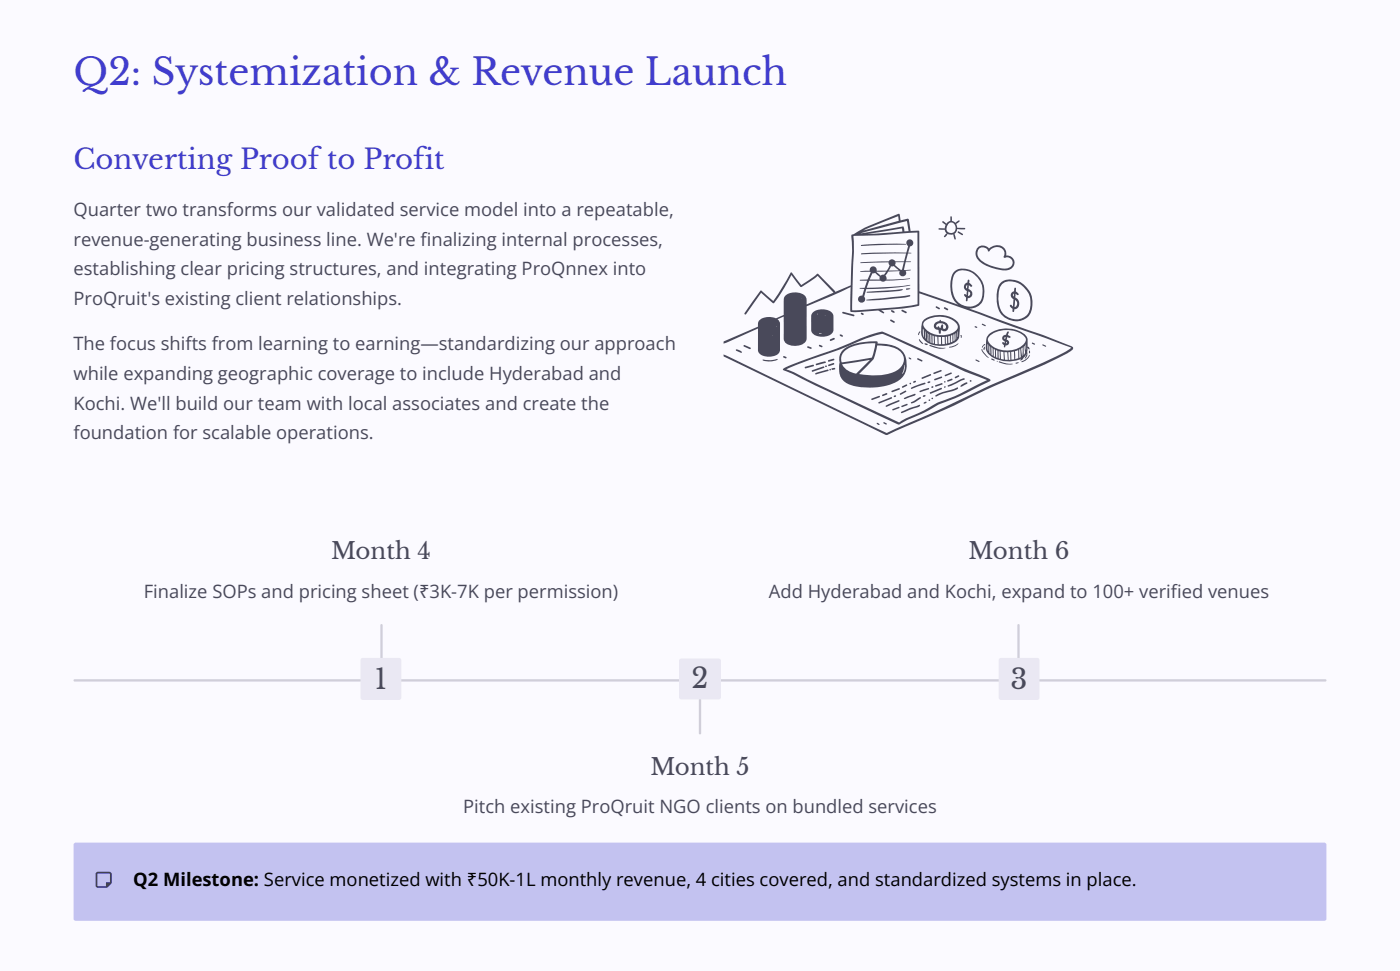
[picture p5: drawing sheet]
<svg xmlns="http://www.w3.org/2000/svg" width="317mm" height="220mm" viewBox="0 0 317 220" stroke-linecap="round" stroke-linejoin="round" font-family="sans-serif">
<path d="M0 0h317.5v220.1h-317.5z" fill="#f5f5f6"/>
<path d="M0 0h317.5v220.1h-317.5z" fill="#f4f0ff"/>
<path d="M0 0h317.5v220.1h-317.5z" fill="#fbfaff"/>
<g fill="#49495a">
<path d="M217.2 52.5l1.1 .5 .1 .2-.3 .1-.8-.5z"/>
<path d="M195.3 55.6a58.6 58.6 0 0 1 10.2-.2l-10.2 .4z"/>
<path d="M205.5 65.4h.9l-.2 .2a.42 .42 0 0 1-.4 .1 .42 .42 0 0 1-.3-.3z"/>
<path d="M196.6 66.2l7.9-.6 .2 .1a14.9 14.9 0 0 1-5.2 .6l-2.8 .1z"/>
<path d="M196.5 68l9.7-1.1 .2 .1a3.5 3.5 0 0 1-2.5 .6l-5 .4-2.4 .1z"/>
<path d="M212.3 69.5l.8 .3v.2l-.1 .1-.7-.3z"/>
<path d="M214.1 69.7l.8 .3 .1 .3h-.2l-.6-.3z"/>
<path d="M204.5 70.3l1 .3 .1 .3-.2 .1-.9-.4z"/>
<path d="M202.1 70.4a.55 .55 0 0 1 .7 .5l-.5-.1z"/>
<path d="M191 70.8l2.6 .5 .2 .3-.3 .1-2.4-.6z"/>
<path d="M195.3 70.9l.5 .2v.3l-.5-.2z"/>
<path d="M201.9 72.5l.9 .3 .1 .3-.3 .1-.6-.4z"/>
<path d="M222.7 73.4l.8 .3v.2l-.8-.3z"/>
<path d="M221.1 74l.4 .1 .1 .2-.5-.1z"/>
<path d="M208.6 75.1l.1 .2-.4 .7v-.5z"/>
<path d="M190.4 75.9a.45 .45 0 0 1 .7 .4l-.5-.1z"/>
<path d="M217.8 76l.1-.1a.35 .35 0 0 1 .2 .4 .35 .35 0 0 1-.2 .3z"/>
<path d="M188.2 77l.9-.4 .2 .2-.9 .5-.2-.1z"/>
<path d="M208.4 76.9l1 1a.91 .91 0 0 1-1-1z"/>
<path d="M234.1 77.7l.5 .2 .1 .2-.6-.2z"/>
<path d="M215.2 78.6l1.4-.3 .7-.5a1.91 1.91 0 0 1-2.1 .9z"/>
<path d="M209.7 77.8l.7 .3a.43 .43 0 0 1-.7-.1z"/>
<path d="M223 78.2l.3-.2 .1 .1-.7 .7z"/>
<path d="M236.4 78.1l.8 .3v.1l-.7-.2z"/>
<path d="M185.8 78.2l.6 .2 .1 .2-.2 .1-.5-.2z"/>
<path d="M168.7 78.3l1.5 .5v.2l-.2 .1-1.3-.5z"/>
<path d="M210.8 78.3h.5a7.1 7.1 0 0 0 3.1 .6 4.6 4.6 0 0 1-3.6-.6z"/>
<path d="M183.1 78.6l.9 .1 .1 .3-.2 .1-.7-.2z"/>
<path d="M222.6 79.2h.2l.3 .6 1.1 1.3a3.1 3.1 0 0 1-1.6-1.9z"/>
<path d="M166.9 79.3l.2-.1 .8 .3 .3 .4-.2 .1-1-.5z"/>
<path d="M233.4 79.5l.2 .1v.4l-.2 .1z"/>
<path d="M231.6 82a3.4 3.4 0 0 0 1.9-1.5 1.93 1.93 0 0 1-1.9 1.5z"/>
<path d="M177.7 80.8l.6 .1 .1 .2-.2 .2-.5-.2z"/>
<path d="M206.1 81.1v-.1a.4 .4 0 0 1 .5 .5l-.4-.2z"/>
<path d="M208.1 81.2l1 .4 .1 .3h-.2l-.9-.4z"/>
<path d="M224.8 81.3l.7 .2v.2l-.6-.2z"/>
<path d="M187.8 81.7l1.2-.4 .2 .2-.1 .2-1.1 .3-.2-.1z"/>
<path d="M173 81.5a6.1 6.1 0 0 0 3.3-.1l.1 .1a3.9 3.9 0 0 1-3.4 .1z"/>
<path d="M221.3 81.5l.8 .3v.2l-.8-.3z"/>
<path d="M226.1 81.8l.1 .2h-.1z"/>
<path d="M226.6 81.9h.1a6.3 6.3 0 0 0 2.9 .6h.1a3.4 3.4 0 0 1-2.4-.1l-.7-.2z"/>
<path d="M185 82.5h.1a3.2 3.2 0 0 1 2.2-.4l-.1 .2-2 .5z"/>
<path d="M230.3 82.3l.7-.1-.5 .2z"/>
<path d="M187.9 82.7l1.1-.4 .2 .2-.1 .1-1.1 .4-.2-.1z"/>
<path d="M182.6 83.2l1.8-.5 .2 .1-.1 .3-1.8 .4-.2-.1z"/>
<path d="M184.1 84l2.6-.9 .2 .1-.1 .2-2.5 .9-.2-.1z"/>
<path d="M188.6 83.5l.7-.1 .1 .2-.7 .3z"/>
<path d="M184.9 84.6l2.8-.8 .2 .1-.1 .2-2.7 .8h-.1z"/>
<path d="M211.7 84.5l1.6-.6 .2 .1-.1 .2-1.5 .6-.2-.1z"/>
<path d="M214.3 85l1.3-.5 .2 .1v.2l-1.3 .5-.2-.1z"/>
<path d="M209 85.6l1.9-.8 .3 .1-.1 .2-1.9 .8-.2-.1z"/>
<path d="M216.6 85.5l.8-.4 .1 .2-.8 .5z"/>
<path d="M211.9 85.9l1.5-.5 .3 .1-.1 .2-1.5 .5-.2-.1z"/>
<path d="M214.9 87.4l3-1.4 .6-.2 .3 .1-1.3 .7a4.3 4.3 0 0 1-2.6 1z"/>
<path d="M214.8 86.2l1-.4 .2 .3-.9 .4h-.3z"/>
<path d="M207.1 86.5l.4-.2 .2 .2a.4 .4 0 0 1-.6 .1z"/>
<path d="M210.4 86.6l.5-.1a.28 .28 0 0 1-.2 .3 .28 .28 0 0 1-.3-.2z"/>
<path d="M217.8 87.5l1-.7 .4-.1 .2 .1-.1 .2-1.2 .6-.2 .1z"/>
<path d="M206.6 87.9l2.5-1 .6-.1 .2 .1-.1 .2-3 1.1-.2-.1z"/>
<path d="M212.1 87.4l1.5-.6 .2 .3-1.6 .6z"/>
<path d="M204.6 87.6l.9-.4 .2 .1-.1 .2-.8 .4h-.2z"/>
<path d="M212.1 89.7a11.8 11.8 0 0 1 4.3-1.5l.7-.4 .2 .2a2.74 2.74 0 0 1-2 .9l-1.5 .3-1.4 .7-.3-.1z"/>
<path d="M210.9 89l2.5-1.1 .2 .2-.1 .2-2.4 1-.2-.1z"/>
<path d="M208.6 88.6l1.9-.6 .2 .1-.1 .2-1.9 .6-.2-.1z"/>
<path d="M202.2 88.6l1.6-.6 .3 .1-.1 .2-1.6 .6-.2-.1z"/>
<path d="M204.1 89.2l1.2-.6 .2 .1-.1 .2-1.1 .6-.2-.1z"/>
<path d="M200.1 89.5l1-.4 .1 .2-1 .5z"/>
<path d="M205 90.2l2.5-.9 .1 .1-.3 .3-2 .8-.3-.1z"/>
<path d="M209.3 89.7l.6-.1a.27 .27 0 0 1-.2 .4 .27 .27 0 0 1-.4-.3z"/>
<path d="M197.6 90.4l1.7-.7 .3 .2-.2 .2-1.6 .6-.2-.1z"/>
<path d="M199.2 91.2l2.9-1.2 .2 .2-.1 .2-2.8 1.1-.2-.1z"/>
<path d="M206.6 91.2l2-1.2 .2 .1v.2l-.5 .4a2.3 2.3 0 0 1-1.7 .7z"/>
<path d="M200.9 92l2.9-1.3 .2 .1-.1 .2-2.8 1.2h-.2z"/>
<path d="M209.5 91.3l.6-.2a.37 .37 0 0 1-.2 .3 .37 .37 0 0 1-.4 0z"/>
<path d="M204.5 92l1.1-.4 .2 .1-.1 .2-1.1 .4-.2-.1z"/>
<path d="M204.4 93.4l2-.9 2.2-.7a.44 .44 0 0 1-.5 .5l-3.5 1.4-.2-.1z"/>
<path d="M202.4 92.8l1.4-.6 .2 .1-.1 .2-1.3 .5h-.2z"/>
<path d="M200.4 95.7l.6 .3 .1 .2-.1 .1-.6-.3z"/>
<path d="M198.8 95.9h.1a.44 .44 0 0 1 .5 .4l-.5-.1z"/>
<path d="M172.4 65.9h.3l2.7 2.3 4-6.5 2.3 2.9 3.8-2.5 4 4.1 3.4-1.5 .1-2a63.1 63.1 0 0 0 .1-9.3 46.5 46.5 0 0 1 10.9-4.9l.2 1.4 1.6-.3 .3 .1 .4 2.7 1.7-.1 .3 .2v13.5l8.8 3.1a6.1 6.1 0 0 1-1.2-7.1 3.4 3.4 0 0 1 4.9-.3 5.3 5.3 0 0 1 1.5 7.1 3.5 3.5 0 0 1-2.7 1.2l17.1 6.1 6 2.4 .5 .3a2.36 2.36 0 0 1-1.7 1.5 215.2 215.2 0 0 1-15.9 7.1l-10.6 5.1-14.3 6.1-36.9-17.8v-.5l37.1 17.9 12.8-5.7 10.9-5.3 7.4-3.1a57.7 57.7 0 0 0 10.7-5.3l-21.4-7.8-13-4.5-.1 2.8-3.3 .6-5.2 .4 .6 .5-.3 .2a2.1 2.1 0 0 0-2.3-.5l-4.2 .3a.67 .67 0 0 1-.9-.3l.1-5.4-3.7 1.7-6.2 2.6-.1 7.2a1.78 1.78 0 0 1-1.9 1.7 2.7 2.7 0 0 1-3.2-1.2l-.1-5.3-1.3 .6 .2 .2a1.68 1.68 0 0 1 .3 1.5v4.4a1.87 1.87 0 0 1-2 2.3 2.47 2.47 0 0 1-3-1.4v-4.9l-7.9 3.4v-.5l7.9-3.4a1.75 1.75 0 0 1 1.9-2.1h.9l1.3 .3 1.7-.8v-2.7a1.93 1.93 0 0 1 2.2-2.4 2.41 2.41 0 0 1 3 1.7l.1 1 6-2.7-3.6-3.7-3.7 2.5-.2-.1-2-2.6-2.2 3.8-1.8 2.5h-.3l-2.6-2.3-3.4 4.8-.3 .1v-.3zM195.8 52.2l8-2.1-.1-1zM195.2 52.9l9.6-1.6 .2 .3 .1 .8 .9-.1-.3-2.2zM196.7 53l7.9-.5-.1-.7zM193.5 53.5l.2 3.4-.4 13.4h1.7a98.6 98.6 0 0 0 13.1-1.4v-16.2l-8.6 .6zM216.9 61.7a5 5 0 0 0-.9 4.3 3.6 3.6 0 0 0 2.4 3.2 3.6 3.6 0 0 0 3.9-.8 4.7 4.7 0 0 0-.3-5.1 4.7 4.7 0 0 0-4.7-1.9zM176 74h.2zM175.1 76h.2z"/>
<path d="M213.7 50.2h.2l.7 .5 .9-.6v-1l.2-.1 .2 .2v.9l.8 .4 .7-.5 .2 .1-.7 .7 .2 .8 1.6 .1 .2 .2a.78 .78 0 0 1-1 .1l-.8-.1-.2 .7-.4 .4 .3 1.1-.1 .2-.3-.1-.2-1.1h-1.3a.8 .8 0 0 1-.8 .6l.4-.7h.2l-.5-.9h-1.2l-.2-.2 .2-.2 1.3 .1 .2-.8-.8-.6zM215.2 50.6a1.24 1.24 0 0 0-.5 1.2 1.24 1.24 0 0 0 .7 1 1.18 1.18 0 0 0 1.3-1.1 1.18 1.18 0 0 0-1.2-1.2z"/>
<path d="M195.3 57.5l4.2-.2h6l.4-1.5a.82 .82 0 0 1-.2-1.3 .82 .82 0 0 1 1.3 .2 .82 .82 0 0 1-.6 1.2l-.4 1.4 .7 .1-.8 .1-.5 1.7 1.2 .2h-1.2l-.4 1.7 1.6 .1-1.2 .2a.8 .8 0 0 1-.6 1.3 .8 .8 0 0 1-.8-1.2l-2.6 .1-.6 .9 .2 .3v.6l5.4-.3a20.6 20.6 0 0 1-5.5 .5l-.1 .1a.99 .99 0 0 1-1.2-.1l-2.5 .1-.5 1.5 4.9-.1 4.9-.5a50.9 50.9 0 0 1-10 1l-.4 1.6a.84 .84 0 0 1-.3 1.4 .84 .84 0 0 1-1.2-.7 .84 .84 0 0 1 1.1-.9l.4-1.5-1-.1 1.1-.2 .5-1.5-1.6-.2 1.7-.1 .8-1.6-.2-.2h-2.2l2.1-.2a.85 .85 0 0 1 .8-1 .85 .85 0 0 1 .9 1l2.2-.1a1.37 1.37 0 0 0 .4-1.6v-.2l-6.4 .1 6.4-.3a.95 .95 0 0 1 1.6-.1h1.9l.5-1.7-10.1 .2zM203.1 59.5a.75 .75 0 0 0 .5 1.1l.7 .6 .2-.1 .5-1.7zM202.1 60.4l-.5 .9h2.2l-.6-.5a.91 .91 0 0 0-1.1-.4zM198.8 61.6l.9 .9 .8-.2 .5-.7zM197.9 62l-.6 1.4h2.2v-.6l-.5-.5a.77 .77 0 0 0-1.1-.3z"/>
<path d="M221.7 56.1a1.84 1.84 0 0 1 2.6 .2 2.19 2.19 0 0 1 2.5-.6 2.19 2.19 0 0 1 1.4 2.2 1.69 1.69 0 0 1 1.9 1.5 1.69 1.69 0 0 1-1.6 1.9 9.5 9.5 0 0 1-6.7-2.4 2.13 2.13 0 0 1-.1-2.8zM222 56.4l-.2 .3a1.91 1.91 0 0 0 .9 2.5 9.5 9.5 0 0 0 5.9 1.6 1.27 1.27 0 0 0 .9-1.7 1.27 1.27 0 0 0-1.8-.7l-.1-.1a1.62 1.62 0 0 0-.2-1.9 1.62 1.62 0 0 0-2-.3l-1.2 .9a1.63 1.63 0 0 0-1.5-.9z"/>
<path d="M227 64a4.5 4.5 0 0 1 5.9 1.3 5.2 5.2 0 0 1 .1 6.6 4.4 4.4 0 0 1-4.7 .4 4.4 4.4 0 0 1-2.3-4.1 5.7 5.7 0 0 1 1-4.2zM227.2 64.5a6.2 6.2 0 0 0 .6 6.9 3.5 3.5 0 0 0 5.7-1.2 4.9 4.9 0 0 0-5.5-6.3z"/>
<path d="M219.6 63.4l.2 .2v.5l.7 .7-.3 .2-.5-.3-.1 .8a1.1 1.1 0 0 1 .9 1.1 1.1 1.1 0 0 1-1 1 .4 .4 0 0 1-.3 .7l-.1-.1v-.7a.49 .49 0 0 1-.2-.9l.3 .3v-.9a1.01 1.01 0 0 1-.6-1.1 1.01 1.01 0 0 1 .8-.9zM219.2 64.8l-.1 .4 .2 .2 .1-.8zM219.6 66.1l-.1 1a.5 .5 0 0 0 .5-.5 .5 .5 0 0 0-.4-.5z"/>
<path d="M230.1 65.3h.3v.8l.6 .6-.2 .2-.5-.3v.8a1.63 1.63 0 0 1 .3 2.6l-.5 .1-.2 .6-.3-.1v-.5a.87 .87 0 0 1-.5-1h.2l.4 .4 .1-1.6a.98 .98 0 0 1-.6-1 .98 .98 0 0 1 .8-.9zM229.9 66.6l-.2 .4 .2 .2zM230.2 68l-.1 1.5a.71 .71 0 0 0 .6-.4 .71 .71 0 0 0-.2-.8z"/>
<path d="M184.3 70.9a3.5 3.5 0 0 1 4.5 .1 5.2 5.2 0 0 1 .2 2.8 1.94 1.94 0 0 1-2 2.5 2.55 2.55 0 0 1-3-1.4v-1.2a4.6 4.6 0 0 1 .3-2.8zM185.4 71.1l.1 .1zM185.7 75.5l.6 .1z"/>
<path d="M209.5 72.5a6 6 0 0 1 7.9 .9l.3 1.4a2.77 2.77 0 0 1-1.6 3.1 6 6 0 0 1-6.8-1.1 4.7 4.7 0 0 1 .2-4.3zM209.7 72.9a1.03 1.03 0 0 0 .1 1.6 5.2 5.2 0 0 0 7.3 .1 1.75 1.75 0 0 0-1.3-2.2 5.9 5.9 0 0 0-6.1 .5zM209.3 74.5v1.2l.2 .7v-1.5zM209.8 75.1v1.6h.1zM217.1 75.2v1.2zM210.2 75.5l.1 1.6 .1 .1zM216.8 75.5l-.1 1.5 .2-.3zM210.6 75.7v1.6l.1 .2v-1.7zM216.2 75.8l.1 1.5 .2-.2v-1.3zM211 75.9v1.7l.2 .1v-1.7zM215.7 76.1v1.5l.3-.2v-1.4zM211.5 76.1v1.7l.3 .1v-1.7zM215 76.3l.1 1.5 .3-.1v-1.5zM212 76.2v1.8h.6v-1.6zM214.5 76.4v1.5l.3-.1v-1.4zM212.8 76.4l.1 1.6h.5v-1.6zM213.7 76.4v1.6h.6l-.1-1.6z"/>
<path d="M212.2 73.1l.9-.3v-.3l.3 .2a1.67 1.67 0 0 1 1.6 1.8 1.01 1.01 0 0 1-1.6 .4l-.1 .7h-.3l-.2-.8a.93 .93 0 0 1-1-.6 .93 .93 0 0 1 .4-1.1zM212.4 73.7l-.1 .2 .2 .3 .3-.2 .4 .4 .5-.9a.7 .7 0 0 1 .2 1h.5a.92 .92 0 0 0-.2-1 .92 .92 0 0 0-1.1-.2z"/>
<path d="M224.3 75.8a6.8 6.8 0 0 1 8.4 .3 4.6 4.6 0 0 1 .4 2.5l.2 .1 .2 .5h-.1l-.3-.4-.1 .9a1.5 1.5 0 0 1-.6 1.6l.4-1.1a2.79 2.79 0 0 1-1.4 1.5l.2-.4a6.7 6.7 0 0 1-7.5-1.1 4.6 4.6 0 0 1-.4-3.4zM224.6 76a1.33 1.33 0 0 0 .3 2.3 5.6 5.6 0 0 0 7.6-.8 1.28 1.28 0 0 0-.8-1.8 6.5 6.5 0 0 0-7.1 .3zM224 78l.1 1.6v-1.3zM232.6 78.1l.1 1.2zM232.3 78.4l-.2 .4 .1 1.7 .3-.7zM224.4 78.5v1.4l.2 .3v-1.5zM224.8 78.8l.1 1.6 .2 .2v-1.6zM231.7 78.9l.1 1.8 .1-1.9zM225.4 79.1v1.6l.2 .2v-1.6zM231.2 79.3v1.8l.3-.2-.1-1.7zM225.9 79.4v1.6l.3 .1v-1.6zM230.2 79.6l.1 1.8 .6-.2v-1.8zM226.5 79.6v1.6l.2 .1v-1.6zM229.3 79.8l.1 1.7h.6l-.1-1.8zM226.9 79.7l.1 1.7 .6 .1v-1.7zM228.7 79.9l.1 1.7h.3v-1.7zM227.8 79.8l.1 1.7 .6 .1-.1-1.7z"/>
<path d="M227.6 76.1l.5-.2a.76 .76 0 0 1 .7-.7l-.2 .7 .6 .5-.3 .2-.5-.2-.1 .6a.7 .7 0 0 1 .6 .8 .7 .7 0 0 1-.9 .5l-.1 .4-.1 .1-.2-.6a.39 .39 0 0 1-.3-.3 .39 .39 0 0 1 .1-.4l.4 .3v-.4a.71 .71 0 0 1-.5-.6 .71 .71 0 0 1 .3-.7zM227.8 76.5l.2 .4 .1-.5zM228.2 77.5v.4l.2-.2z"/>
<path d="M177.6 83.6a108.7 108.7 0 0 1 12.8-4.8 45.8 45.8 0 0 1 9.7-3.6l18.7 8.4 5.4 2.2a.36 .36 0 0 1 .4 .2 .36 .36 0 0 1-.2 .5l-1.3 .6a74.8 74.8 0 0 1-10.6 4.8l-3.1 1.8-3.6 1.5-1.9 1.1-.2-.1-18.7-8.8-5.1-2.5-2.1-.9-.2-.2zM178.4 83.7l1.8 .8 4.7 2.4 19 8.9 1.2-.8a56.7 56.7 0 0 0 8.1-3.9 94.3 94.3 0 0 0 10.6-4.9 96.8 96.8 0 0 1-12.4-5.4l-10.7-4.9a1.5 1.5 0 0 0-1.5 0l-2.6 .8-5.9 2.4-8.4 3z"/>
<path d="M191.2 79.3a11.8 11.8 0 0 1 7.7-1.9l.1 .5a8.6 8.6 0 0 1 5.6 1.6 4.8 4.8 0 0 1-2.8 7.7 15.3 15.3 0 0 1-9.6-.2 4.1 4.1 0 0 1-1.9-4.2v-.2a4.5 4.5 0 0 1 .9-3.3zM191.5 79.7a2.21 2.21 0 0 0-.6 2.5l6.8-1.1 .8-3.3a12.5 12.5 0 0 0-6.6 1.5zM198.9 78.3l-.1 .6a5 5 0 0 1-2.1 4l-1.8 1.9a14.2 14.2 0 0 0 8.3-.7 2.73 2.73 0 0 0 1.8-2.8 2.73 2.73 0 0 0-2.3-2.5l-1.5-.3zM191 82.6a4.1 4.1 0 0 0 3.2 2.1l3.1-3.1zM205.1 82.7l-.4 2a2.44 2.44 0 0 0 .5-2z"/>
<path d="M223.2 78.6l.2 .3-.2 .4a.36 .36 0 0 1-.2-.3 .36 .36 0 0 1 .2-.4zM223.2 79v.2z"/>
<circle cx="187.3" cy="83.1" r=".2"/>
<circle cx="188.3" cy="83.8" r=".18"/>
<circle cx="220.1" cy="86.4" r=".2"/>
<circle cx="214.3" cy="86.6" r=".17"/>
<circle cx="206.4" cy="87" r=".18"/>
<circle cx="211.5" cy="87.7" r=".22"/>
<circle cx="214.3" cy="87.7" r=".18"/>
<circle cx="203" cy="89.8" r=".25"/>
<circle cx="211.4" cy="90.3" r=".18"/>
<circle cx="210.8" cy="90.7" r=".18"/>
</g>
<g fill="#d0ced9">
<path d="M16.7 154.1l283.9-.1a.26 .26 0 0 1 .2 .3 .26 .26 0 0 1-.2 .2h-283.7l-.2-.1z"/>
<path d="M86.3 141.6l.3-.1 .2 .2v11.9a.26 .26 0 0 1-.3 .3 .26 .26 0 0 1-.2-.3z"/>
</g>
<path d="M81.9 149.3l.4-.1h8.2l.4 .1 .1 .4v8.5l-.1 .3-.4 .2h-8.2l-.4-.2-.1-.3v-8.5z" fill="#eae8f3"/>
<path d="M158.6 153.9l.3-.1 .1 .3v12.1a.26 .26 0 0 1-.2 .3 .26 .26 0 0 1-.3-.3z" fill="#d0ced9"/>
<path d="M154.1 149.5l.4-.2h8.5l.4 .2 .1 .3v8.2l-.1 .4-.4 .2h-8.5l-.4-.2-.1-.4v-8.2z" fill="#eae8f3"/>
<path d="M230.8 141.6l.3-.1 .1 .2v11.9a.26 .26 0 0 1-.2 .3 .26 .26 0 0 1-.3-.3z" fill="#d0ced9"/>
<path d="M226.6 149.3l.4-.1h8.2l.4 .1 .1 .4v8.5l-.1 .3-.4 .2h-8.2l-.4-.2-.1-.3v-8.5z" fill="#eae8f3"/>
<path d="M16.8 191.2l.4-.2h283.1l.4 .2 .1 .4v16.6l-.1 .4-.4 .2h-283.1l-.4-.2-.1-.4v-16.6z" fill="#c3c2f0"/>
<path d="M22.1 198.1v2.8h1.9l.2-.9h.7v-1.9zM21.8 197.9l.4-.3 2.9 .1 .2 .5v1.8l-.1 .4-.9 .8h-2.4l-.2-.4z" fill="#211e7b"/>
<text font-size="8.3" fill="#403ccf" x="16.7" y="19.3">Q2: Systemization &amp; Revenue Launch</text>
<text font-size="6.2" fill="#403ccf" x="16.7" y="38.4">Converting Proof to Profit</text>
<g font-size="6.2" fill="#49495a">
<text x="156.8" y="156">2</text>
<text x="85" y="156.1">1</text>
<text x="229.2" y="156.1">3</text>
</g>
<g font-size="5.2" fill="#49495a">
<text x="75.1" y="126.7">Month 4</text>
<text x="219.6" y="126.7">Month 6</text>
<text x="147.5" y="175.7">Month 5</text>
</g>
<g font-size="4.2" fill="#49495a">
<text x="16.7" y="48.9">Quarter two transforms our validated service model into a repeatable,</text>
<text x="16.7" y="55.8">revenue-generating business line. We're finalizing internal processes,</text>
<text x="16.7" y="62.4">establishing clear pricing structures, and integrating ProQnnex into</text>
<text x="16.7" y="69.1">ProQruit's existing client relationships.</text>
<text x="16.7" y="79.4">The focus shifts from learning to earning4standardizing our approach</text>
<text x="16.7" y="86.3">while expanding geographic coverage to include Hyderabad and</text>
<text x="16.7" y="92.9">Kochi. We'll build our team with local associates and create the</text>
<text x="16.7" y="99.5">foundation for scalable operations.</text>
<text x="32.6" y="135.5">Finalize SOPs and pricing sheet (¹3K-7K per permission)</text>
<text x="174.4" y="135.5">Add Hyderabad and Kochi, expand to 100+ verified venues</text>
<text x="105" y="184.4">Pitch existing ProQruit NGO clients on bundled services</text>
</g>
<text font-size="4.2" x="30.2" y="200.8">Q2 Milestone: Service monetized with ¹50K-1L monthly revenue, 4 cities covered, and standardized systems in place.</text>
</svg>
